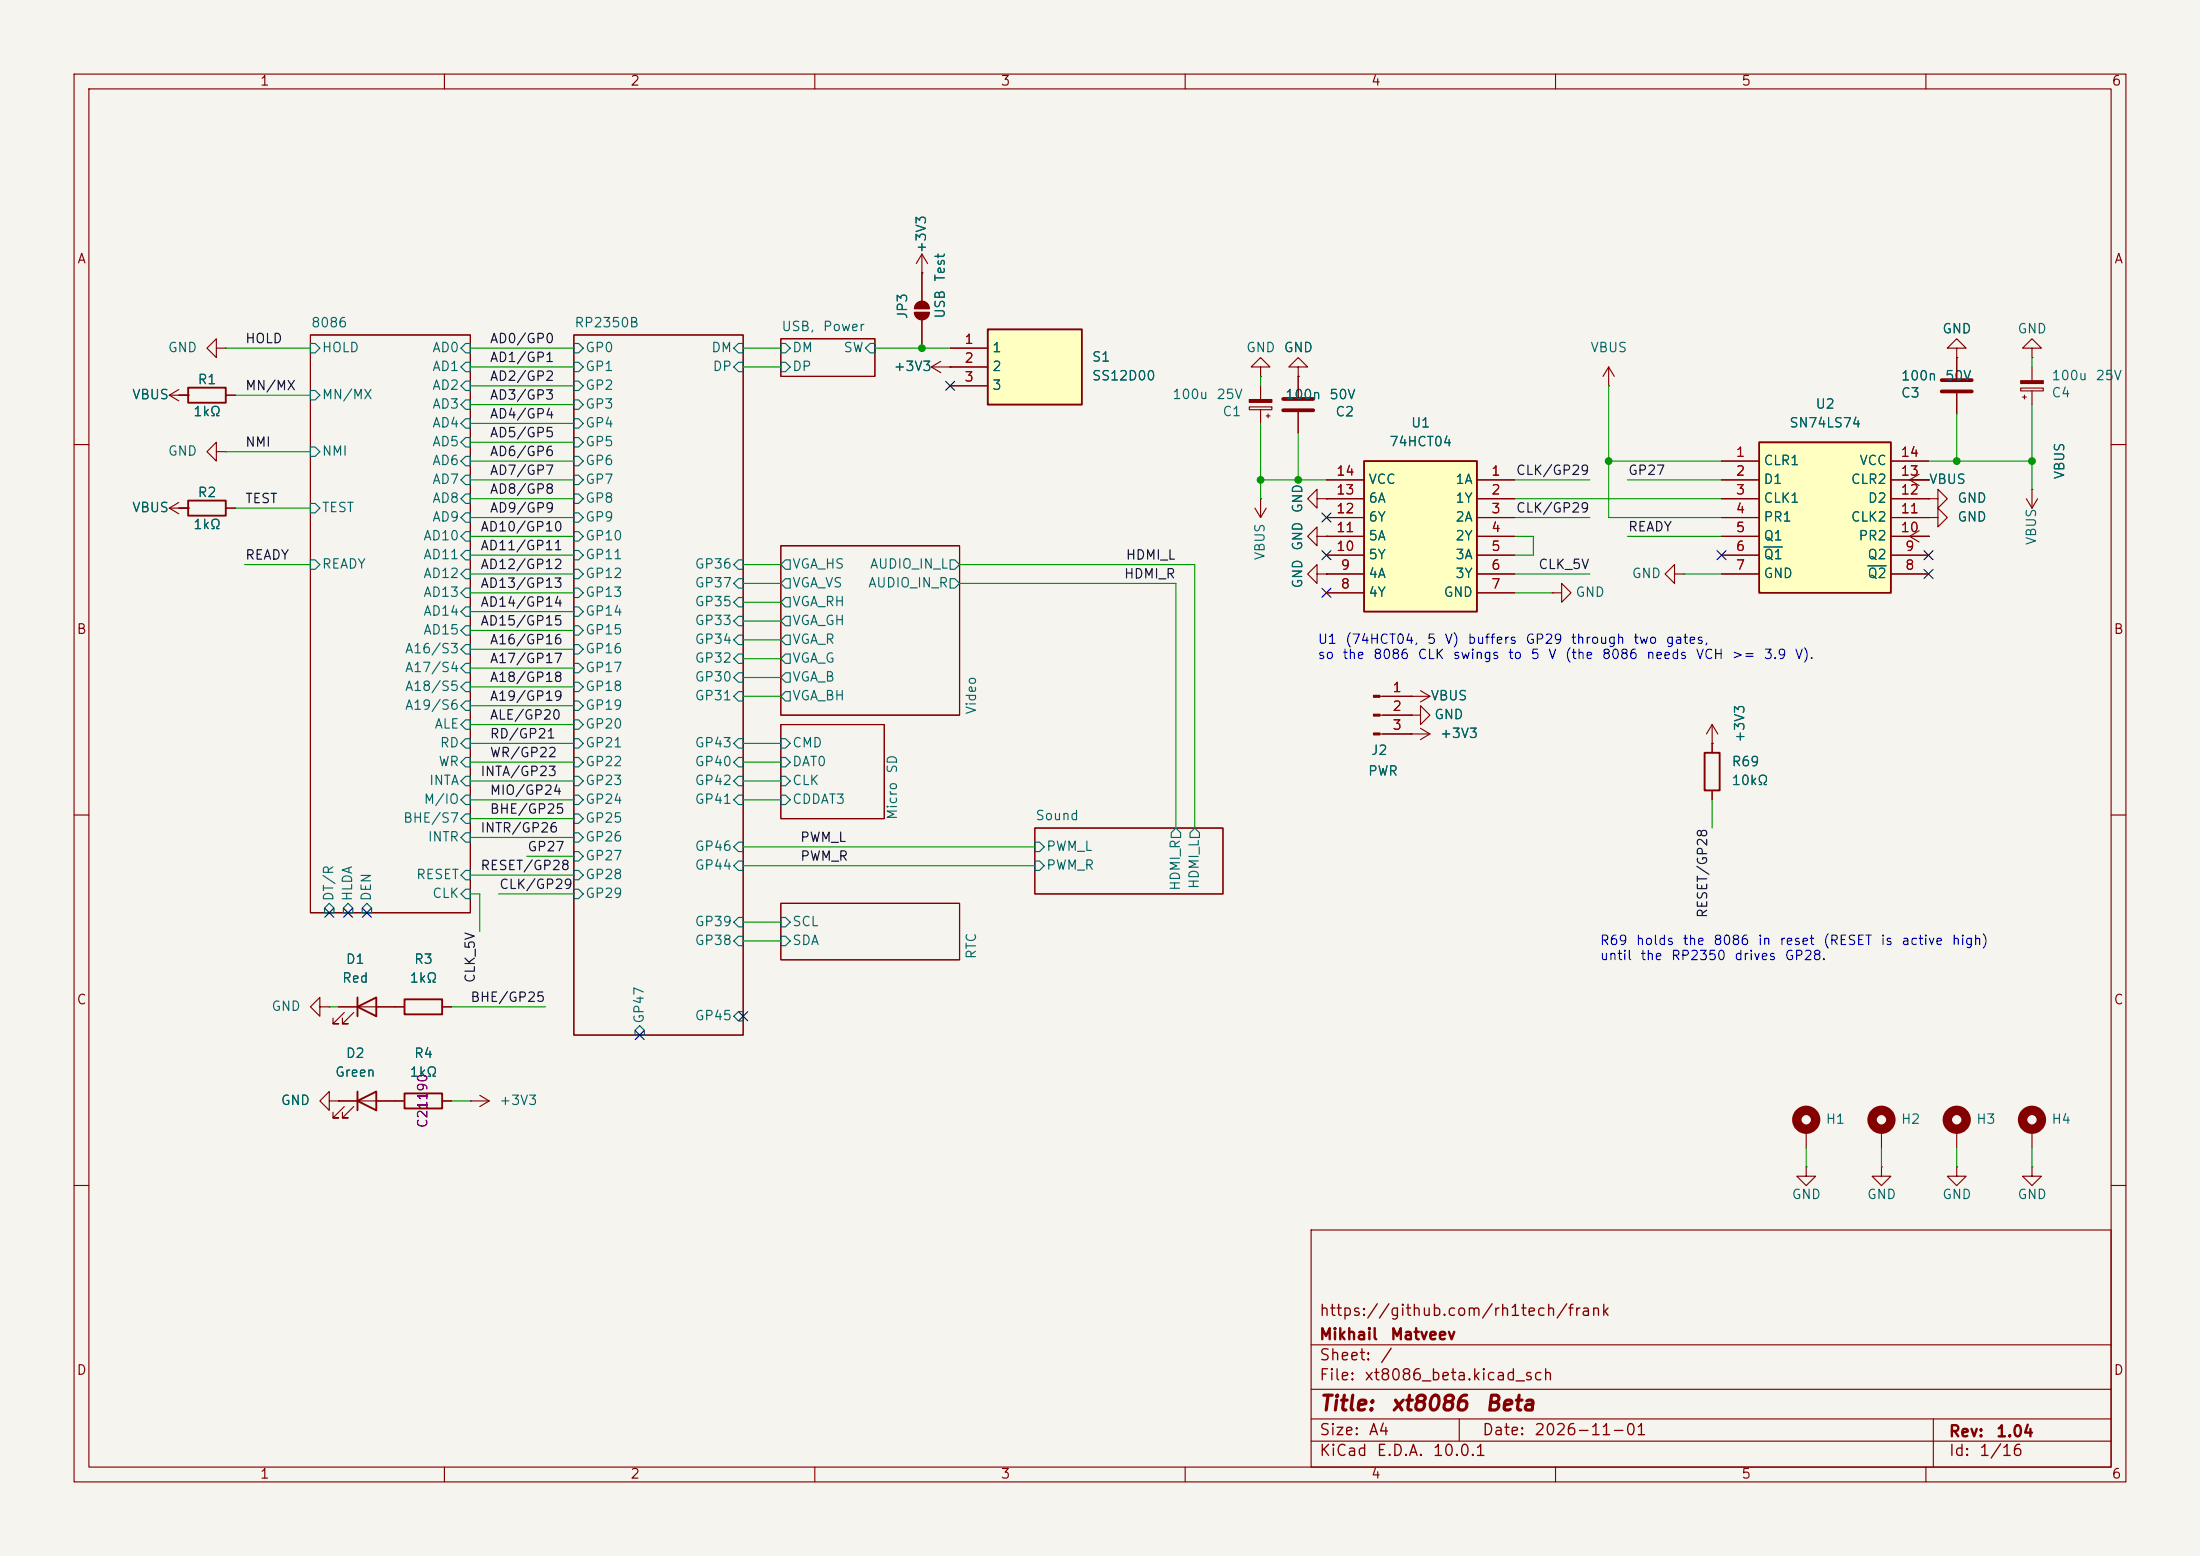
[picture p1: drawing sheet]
<svg xmlns="http://www.w3.org/2000/svg" width="297mm" height="210mm" viewBox="0 0 297 210" stroke-linecap="round" stroke-linejoin="round" font-family="sans-serif">
<path d="M0 0h297v210h-297z" fill="#f5f4ef" stroke="#f5f4ef" stroke-width=".14"/>
<g fill="none" stroke="#840000" stroke-width=".15">
<path d="M10 10h277v190h-277zM12 12h273v186h-273zM60 10v2M110 10v2M160 10v2M210 10v2M260 10v2M41.9 45.2h21.6v78h-21.6zM77.5 45.2h22.8v94.5h-22.8zM105.4 45.7h12.7v5.1h-12.7zM10 60h2M105.4 73.7h24.1v22.8h-24.1z"/>
<path d="M177.8 77.5v-1.3l-1.3 1.3 1.3 1.2v-1.2h1.3M179.1 77.5h.1M285 60h2M105.4 97.8h14v12.7h-14zM10 110h2M139.7 111.8h25.4v8.9h-25.4zM231.1 100.3v1.3M231.1 106.7v1.3M285 110h2M105.4 121.9h24.1v7.6h-24.1zM10 160h2M177 166h108v32h-108z"/>
<path d="M285 160h2M60 198v2M110 198v2M160 198v2M177 194.5h108M177 191.5h108M177 187.5h108M177 181.5h108M197 191.5v3M210 198v2M260 198v2M261 191.5v6.5"/>
</g>
<g fill="none" stroke="#006464" stroke-width=".15">
<path d="M41.9 46.4h.6l.7 .6-.7 .6h-.6zM41.9 52.7h.6l.7 .6-.7 .7h-.6zM62.2 47l.7-.6h.6v1.2h-.6zM62.2 49.5l.7-.6h.6v1.3h-.6zM62.2 57.2l.7-.7h.6v1.3h-.6zM62.2 59.7l.7-.6h.6v1.2h-.6zM62.9 51.4h.6v1.3h-.6l-.7-.6zM62.9 54h.6v1.2h-.6l-.7-.6zM77.5 46.4h.6l.6 .6-.6 .6h-.6zM77.5 48.9h.6l.6 .6-.6 .7h-.6zM77.5 51.4h.6l.6 .7-.6 .6h-.6zM77.5 54h.6l.6 .6-.6 .6h-.6z"/>
<path d="M77.5 56.5h.6l.6 .7-.6 .6h-.6zM77.5 59.1h.6l.6 .6-.6 .6h-.6zM99.1 49.5l.6-.6h.6v1.3h-.6zM99.7 46.4h.6v1.2h-.6l-.6-.6zM105.4 46.4h.6l.7 .6-.7 .6h-.6zM105.4 48.9h.6l.7 .6-.7 .7h-.6zM117.5 46.4h.6v1.2h-.6l-.7-.6zM41.9 60.3h.6l.7 .7-.7 .6h-.6zM41.9 67.9h.6l.7 .7-.7 .6h-.6zM41.9 75.6h.6l.7 .6-.7 .6h-.6zM62.2 62.2l.7-.6h.6v1.3h-.6zM62.2 64.8l.7-.7h.6v1.3h-.6z"/>
<path d="M62.2 67.3l.7-.6h.6v1.2h-.6zM62.9 69.2h.6v1.3h-.6l-.7-.6zM62.9 71.8h.6v1.2h-.6l-.7-.6zM62.9 74.3h.6v1.3h-.6l-.7-.7zM62.9 76.8h.6v1.3h-.6l-.7-.6zM77.5 61.6h.6l.6 .6-.6 .7h-.6zM77.5 64.1h.6l.6 .7-.6 .6h-.6zM77.5 66.7h.6l.6 .6-.6 .6h-.6zM77.5 69.2h.6l.6 .7-.6 .6h-.6zM77.5 71.8h.6l.6 .6-.6 .6h-.6zM77.5 74.3h.6l.6 .6-.6 .7h-.6zM77.5 76.8h.6l.6 .7-.6 .6h-.6z"/>
<path d="M77.5 79.4h.6l.6 .6-.6 .6h-.6zM99.1 78.7l.6-.6h.6v1.3h-.6zM99.7 75.6h.6v1.2h-.6l-.6-.6zM106 75.6h.7v1.2h-.7l-.6-.6zM106 78.1h.7v1.3h-.7l-.6-.7zM128.3 75.6h.6l.6 .6-.6 .6h-.6zM128.3 78.1h.6l.6 .6-.6 .7h-.6zM62.2 80l.7-.6h.6v1.2h-.6zM62.2 85.1l.7-.6h.6v1.2h-.6zM62.9 87h.6v1.3h-.6l-.7-.7zM62.9 89.5h.6v1.3h-.6l-.7-.6zM62.9 92.1h.6v1.2h-.6l-.7-.6z"/>
<path d="M62.9 94.6h.6v1.3h-.6l-.7-.6zM62.9 81.9h.6v1.3h-.6l-.7-.6zM62.9 97.2h.6v1.2h-.6l-.7-.6zM62.9 99.7h.6v1.3h-.6l-.7-.7zM77.5 81.9h.6l.6 .7-.6 .6h-.6zM77.5 84.5h.6l.6 .6-.6 .6h-.6zM77.5 87h.6l.6 .6-.6 .7h-.6zM77.5 89.5h.6l.6 .7-.6 .6h-.6zM77.5 92.1h.6l.6 .6-.6 .6h-.6zM77.5 94.6h.6l.6 .7-.6 .6h-.6zM77.5 97.2h.6l.6 .6-.6 .6h-.6zM77.5 99.7h.6l.6 .6-.6 .7h-.6z"/>
<path d="M99.1 83.8l.6-.6h.6v1.3h-.6zM99.7 90.8h.6v1.3h-.6l-.6-.7zM99.7 93.3h.6v1.3h-.6l-.6-.6zM99.7 88.3h.6v1.2h-.6l-.6-.6zM99.7 85.7h.6v1.3h-.6l-.6-.6zM99.7 80.6h.6v1.3h-.6l-.6-.6zM99.7 99.7h.6v1.3h-.6l-.6-.7zM105.4 99.7h.6l.7 .6-.7 .7h-.6zM106 80.6h.7v1.3h-.7l-.6-.6zM106 83.2h.7v1.3h-.7l-.6-.7zM106 85.7h.7v1.3h-.7l-.6-.6zM106 88.3h.7v1.2h-.7l-.6-.6z"/>
<path d="M106 90.8h.7v1.3h-.7l-.6-.7zM106 93.3h.7v1.3h-.7l-.6-.6zM62.2 102.9l.7-.7h.6v1.3h-.6zM62.9 109.9h.6v1.2h-.6l-.7-.6zM62.9 104.8h.6v1.2h-.6l-.7-.6zM62.9 112.4h.6v1.3h-.6l-.7-.7zM62.9 107.3h.6v1.3h-.6l-.7-.6zM62.9 117.5h.6v1.2h-.6l-.7-.6zM77.5 102.2h.6l.6 .7-.6 .6h-.6zM77.5 104.8h.6l.6 .6-.6 .6h-.6zM77.5 107.3h.6l.6 .7-.6 .6h-.6zM77.5 109.9h.6l.6 .6-.6 .6h-.6z"/>
<path d="M77.5 112.4h.6l.6 .6-.6 .7h-.6zM77.5 114.9h.6l.6 .7-.6 .6h-.6zM77.5 117.5h.6l.6 .6-.6 .6h-.6zM99.1 102.9l.6-.7h.6v1.3h-.6zM99.1 114.3l.6-.6h.6v1.2h-.6zM99.7 107.3h.6v1.3h-.6l-.6-.6zM99.7 104.8h.6v1.2h-.6l-.6-.6zM99.7 116.2h.6v1.3h-.6l-.6-.7zM105.4 102.2h.6l.7 .7-.7 .6h-.6zM105.4 104.8h.6l.7 .6-.7 .6h-.6zM105.4 107.3h.6l.7 .7-.7 .6h-.6zM139.7 113.7h.6l.7 .6-.7 .6h-.6z"/>
<path d="M139.7 116.2h.6l.7 .6-.7 .7h-.6zM158.7 111.8l.7 .6v.6h-1.3v-.6zM161.3 111.8l.6 .6v.6h-1.2v-.6zM44.4 121.9l.7 .7v.6h-1.3v-.6zM47 121.9l.6 .7v.6h-1.2v-.6zM49.5 121.9l.7 .7v.6h-1.3v-.6zM62.9 120h.6v1.3h-.6l-.7-.6zM77.5 120h.6l.6 .7-.6 .6h-.6zM86.4 138.4l.6 .7v.6h-1.3v-.6zM99.1 124.5l.6-.7h.6v1.3h-.6zM99.1 137.2l.6-.7h.6v1.3h-.6zM99.7 126.4h.6v1.2h-.6l-.6-.6z"/>
<path d="M105.4 123.8h.6l.7 .7-.7 .6h-.6zM105.4 126.4h.6l.7 .6-.7 .6h-.6z"/>
</g>
<path d="M230.1 101.6h2.1v5.1h-2.1z" fill="none" stroke="#840000" stroke-width=".25"/>
<path d="M237.5 59.7h17.8v20.3h-17.8z" fill="#ffffc2"/>
<path d="M237.5 59.7h17.8v20.3h-17.8z" fill="none" stroke="#840000" stroke-width=".25"/>
<g fill="none" stroke="#840000" stroke-width=".15">
<path d="M124.5 36.8h.1M124.5 34.3l-.8 1.3M124.5 34.3l.7 1.3M124.5 34.3v2.5M125.7 49.5l1.3 .8M125.7 49.5h2.6M127 48.8l-1.3 .7M128.3 49.5h.1M169.4 68.6l.8 1.3M170.2 67.3h.1M170.2 67.3v2.6M170.9 68.6l-.7 1.3"/>
<path d="M232.4 62.2h5.1M232.4 64.8h5.1M232.4 67.3h5.1M232.4 69.9h5.1M232.4 72.4h5.1M232.4 74.9h5.1M232.4 77.5h5.1M255.3 62.2h5M255.3 64.8h5M255.3 67.3h5M255.3 69.9h5M255.3 72.4h5"/>
<path d="M255.3 74.9h5M255.3 77.5h5M231.1 97.8l-.7 1.3M231.1 97.8l.8 1.3M231.1 97.8v2.5M231.1 100.3h.1M274.3 157.5v1.3h1.3l-1.3 1.2-1.3-1.2h1.3M274.3 157.5h.1M274.3 152.4v2.5"/>
</g>
<path d="M238.1 73.8h2.5M252.1 76.4h2.5" fill="none" stroke="#006464" stroke-width=".15"/>
<circle cx="274.3" cy="151.1" r="1.27" fill="none" stroke="#840000" stroke-width="1.3"/>
<path d="M133.3 44.5h12.7v10.1h-12.7z" fill="#ffffc2"/>
<path d="M25.4 52.3h5.1v2.1h-5.1zM133.3 44.5h12.7v10.1h-12.7zM25.4 67.6h5.1v2h-5.1z" fill="none" stroke="#840000" stroke-width=".25"/>
<g fill="none" stroke="#840000" stroke-width=".15">
<path d="M22.9 53.3h2.5M22.9 53.3l1.2 .8M24.1 52.6l-1.2 .7M25.4 53.3h.1M29.2 47v-1.3l-1.3 1.3 1.3 1.3v-1.3h1.3M30.5 47h.1M30.5 53.3h1.2M128.3 47h5M128.3 49.5h5M128.3 52.1h5M168.7 54.9h3v.4h-3zM170.2 49.5h1.2l-1.2-1.2-1.3 1.2h1.3v1.3"/>
<path d="M170.2 50.8h.1M170.2 52.1v1.8M170.2 55.3v1.9M170.9 56.1h.5M171.2 55.9v.5M175.3 49.5h1.2l-1.2-1.2-1.3 1.2h1.3v1.3M175.3 50.8h.1M175.3 50.8v2.8M175.3 55.6v2.8M217.2 52.1h.1M217.2 49.5l.7 1.3M217.2 49.5l-.8 1.3"/>
<path d="M217.2 49.5v2.6M264.2 47h-1.3l1.3-1.3 1.2 1.3h-1.2v1.3M264.2 48.3h.1M264.2 48.3v2.8M264.2 53.1v2.8M272.8 52.4h3v.4h-3zM273 53.6h.6M273.3 53.3v.5M274.3 47h-1.3l1.3-1.3 1.3 1.3h-1.3v1.3M274.3 48.3h.1M274.3 49.5v1.9M274.3 52.8v1.8"/>
<path d="M22.9 68.6h2.5M22.9 68.6l1.2 .7M24.1 67.8l-1.2 .8M25.4 68.6h.1M29.2 61v-1.3l-1.3 1.3 1.3 1.2v-1.2h1.3M30.5 61h.1M30.5 68.6h1.2M226.1 77.5v-1.3l-1.3 1.3 1.3 1.2v-1.2h1.2M227.3 77.5h.1M257.8 72.4l1.3 .8M257.8 72.4h2.5M257.8 64.8l1.3 .7"/>
<path d="M257.8 64.8h2.5M259.1 71.6l-1.3 .8M259.1 64l-1.3 .8M260.3 67.3h1.3v-1.3l1.3 1.3-1.3 1.3v-1.3M260.3 67.3h.1M260.3 72.4h.1M260.3 64.8h.1M260.3 69.9h1.3v-1.3l1.3 1.3-1.3 1.2v-1.2M260.3 69.9h.1M273.6 67.3l.7 1.3M274.3 66h.1M274.3 66v2.6"/>
<path d="M275.1 67.3l-.8 1.3M186.3 94h6.7M186.3 96.5h4.2M186.3 99.1h6.7M190.5 96.5h1.3v-1.2l1.2 1.2-1.2 1.3v-1.3M190.5 96.5h.1M190.5 94h.1M190.5 99.1h.1M191.8 93.2l1.2 .8M191.8 98.3l1.2 .8M193 94l-1.2 .7M193 99.1l-1.2 .7"/>
<path d="M209.5 80h1.3v-1.3l1.3 1.3-1.3 1.3v-1.3M209.5 80h.1M243.8 157.5v1.3h1.3l-1.3 1.2-1.2-1.2h1.2M243.8 157.5h.1M243.8 152.4v2.5M254 157.5v1.3h1.3l-1.3 1.2-1.3-1.2h1.3M254 157.5h.1M254 152.4v2.5"/>
</g>
<g fill="#840000" stroke="#840000" stroke-width=".15">
<path d="M168.7 53.9h3v.4h-3z"/>
<path d="M272.8 51.4h3v.4h-3z"/>
<path d="M185.4 93.9h.9v.2h-.9z"/>
<path d="M185.4 96.4h.9v.2h-.9z"/>
<path d="M185.4 98.9h.9v.3h-.9z"/>
</g>
<path d="M173.2 55.4h4.1M173.2 53.8h4.1M262.1 52.8h4.1M262.1 51.3h4.1" fill="none" stroke="#840000" stroke-width=".51"/>
<g fill="none" stroke="#840000" stroke-width="1.3">
<circle cx="243.8" cy="151.1" r="1.27"/>
<circle cx="254" cy="151.1" r="1.27"/>
</g>
<path d="M184.1 62.2h15.3v20.4h-15.3z" fill="#ffffc2"/>
<path d="M184.1 62.2h15.3v20.4h-15.3zM48.3 135.9l2.5-1.3v2.6zM48.3 134.6v2.6M54.6 134.9h5.1v2h-5.1zM48.3 148.6l2.5-1.3v2.6zM48.3 147.3v2.6M54.6 147.6h5.1v2h-5.1z" fill="none" stroke="#840000" stroke-width=".25"/>
<g fill="none" stroke="#840000" stroke-width=".15">
<path d="M124.5 36.8h.1M124.5 36.8v3.8M24.1 53.3h1.3M25.4 53.3h.1M30.5 53.3h1.2M123.4 41.7h2.1M123.4 42.2h2.1M124.5 43.2v3.8M128.3 49.5h.1M128.3 47h5M128.3 49.5h5M128.3 52.1h5"/>
<path d="M175.3 50.8h.1M175.3 50.8v2.8M175.3 55.6v2.8M264.2 48.3h.1M264.2 48.3v2.8M264.2 53.1v2.8M24.1 68.6h1.3M25.4 68.6h.1M30.5 68.6h1.2M177.8 67.3v-1.3l-1.3 1.3 1.3 1.3v-1.3h1.3M177.8 72.4v-1.3l-1.3 1.3 1.3 1.3v-1.3h1.3M179.1 67.3h.1"/>
<path d="M179.1 72.4h.1M179.1 77.5h.1M179.1 64.8h5M179.1 67.3h5M179.1 69.9h5M179.1 72.4h5M179.1 74.9h5M179.1 77.5h5M199.4 64.8h5.1M199.4 67.3h5.1M199.4 69.9h5.1M199.4 72.4h5.1"/>
<path d="M199.4 74.9h5.1M199.4 77.5h5.1M232.4 64.8h5.1M232.4 67.3h5.1M232.4 69.9h5.1M232.4 72.4h5.1M232.4 74.9h5.1M232.4 77.5h5.1M232.4 62.2h5.1M255.3 64.8h5M255.3 67.3h5M255.3 69.9h5"/>
<path d="M255.3 72.4h5M255.3 74.9h5M255.3 77.5h5M255.3 62.2h5M260.3 67.3h.1M260.3 69.9h.1M260.3 72.4h.1M260.3 64.8h.1M179.1 80h5M186.7 94h3.8M186.7 96.5h3.8M186.7 99.1h3.8"/>
<path d="M190.5 96.5h.1M190.5 94h.1M190.5 99.1h.1M199.4 80h5.1M231.1 100.3h.1M231.1 100.3v1.3M231.1 106.7v1.3M43.2 135.9v-1.3l-1.3 1.3 1.3 1.3v-1.3h1.2M44.4 135.9h.1M45.7 135.9h8.9M46.5 136.7l-1.5 1.5h.7h-.7v-.8M47.8 136.7l-1.6 1.5h.8h-.8v-.8"/>
<path d="M59.7 135.9h1.3M44.4 148.6v-1.3l-1.2 1.3 1.2 1.3v-1.3h1.3M45.7 148.6h.1M45.7 148.6h8.9M46.5 149.4l-1.5 1.5h.7h-.7v-.8M47.8 149.4l-1.6 1.5h.8h-.8v-.8M59.7 148.6h1.3M63.5 148.6h.1M63.5 148.6h2.5M64.8 147.8l1.2 .8M66 148.6l-1.2 .8M264.2 157.5v1.3h1.2l-1.2 1.2-1.3-1.2h1.3"/>
<path d="M264.2 157.5h.1M264.2 152.4v2.5"/>
</g>
<g fill="#840000" stroke="#840000" stroke-width=".15">
<path d="M123.7 40.9a1.02 1.02 0 0 1 1.1-.2 1.02 1.02 0 0 1 .7 1h-2.1l.1-.5z"/>
<path d="M123.4 42.2h2.1a1.02 1.02 0 0 1-1 1 1.02 1.02 0 0 1-1.1-1z"/>
</g>
<circle cx="264.2" cy="151.1" r="1.27" fill="none" stroke="#840000" stroke-width="1.3"/>
<g fill="none" stroke="#009600" stroke-width=".15">
<path d="M24.1 53.3h1.3M30.5 47h11.4M31.7 53.3h10.2M63.5 47h14M63.5 49.5h14M63.5 57.2h14M63.5 54.6h14M63.5 59.7h14M63.5 52.1h14M100.3 47h5.1M100.3 49.5h5.1M118.1 47h10.2"/>
<path d="M170.2 50.8v1.3M170.2 57.2v10.1M175.3 58.4v6.4M217.2 52.1v17.8h15.2M264.2 55.9v6.3M274.3 48.3v1.2M274.3 54.6v11.4M24.1 68.6h1.3M30.5 61h11.4M31.7 68.6h10.2M33 76.2h8.9M63.5 77.5h14"/>
<path d="M63.5 69.9h14M63.5 72.4h14M63.5 64.8h14M63.5 62.2h14M63.5 67.3h14M63.5 74.9h14M100.3 76.2h5.1M100.3 78.7h5.1M129.5 76.2h31.8v35.6M129.5 78.7h29.2v33.1M170.2 64.8h8.9M204.5 72.4h2.5v2.5h-2.5"/>
<path d="M204.5 77.5h10.1M204.5 69.9h10.1M204.5 64.8h10.1M204.5 67.3h27.9M217.2 62.2h15.2M219.7 72.4h12.7M219.7 64.8h12.7M227.3 77.5h5.1M260.3 62.2h14M63.5 80h14M63.5 85.1h14M63.5 90.2h14"/>
<path d="M63.5 87.6h14M63.5 92.7h14M63.5 95.3h14M63.5 97.8h14M63.5 82.6h14M100.3 86.4h5.1M100.3 94h5.1M100.3 91.4h5.1M100.3 88.9h5.1M100.3 83.8h5.1M100.3 81.3h5.1M204.5 80h5"/>
<path d="M63.5 100.3h14M63.5 105.4h14M63.5 102.9h14M63.5 108h14M63.5 110.5h14M63.5 113h14M63.5 118.1h14M71.1 115.6h6.4M100.3 100.3h5.1M100.3 105.4h5.1M100.3 102.9h5.1M100.3 116.8h39.4"/>
<path d="M100.3 108h5.1M100.3 114.3h39.4M231.1 108v3.8M44.4 135.9h1.3M61 135.9h12.7M63.5 120.7h1.3v5M67.3 120.7h10.2M100.3 127h5.1M100.3 124.5h5.1M61 148.6h2.5M243.8 154.9v2.6M254 154.9v2.6"/>
<path d="M264.2 154.9v2.6M274.3 154.9v2.6"/>
</g>
<g fill="none" stroke="#000084" stroke-width=".15">
<path d="M127.7 51.5l1.2 1.2M128.9 51.5l-1.2 1.2M178.5 69.2l1.2 1.3M178.5 74.3l1.2 1.2M178.5 79.4l1.2 1.2M179.7 69.2l-1.2 1.3M179.7 74.3l-1.2 1.2M179.7 79.4l-1.2 1.2M231.8 74.3l1.2 1.2M233 74.3l-1.2 1.2M259.7 76.9l1.3 1.2M259.7 74.3l1.3 1.2"/>
<path d="M261 76.9l-1.3 1.2M261 74.3l-1.3 1.2M43.8 122.6l1.3 1.2M45.1 122.6l-1.3 1.2M46.4 122.6l1.2 1.2M47.6 122.6l-1.2 1.2M48.9 122.6l1.2 1.2M50.1 122.6l-1.2 1.2M85.8 139.1l1.2 1.2M87 139.1l-1.2 1.2M99.7 136.6l1.2 1.2M100.9 136.6l-1.2 1.2"/>
</g>
<path d="M238.1 73.8h2.5M252.1 76.4h2.5" fill="none" stroke="#006464" stroke-width=".15"/>
<g fill="#009600" stroke="#009600" stroke-width=".14">
<circle cx="274.3" cy="62.2" r=".46"/>
<circle cx="264.2" cy="62.2" r=".46"/>
<circle cx="217.2" cy="62.2" r=".46"/>
<circle cx="170.2" cy="64.8" r=".46"/>
<circle cx="175.3" cy="64.8" r=".46"/>
<circle cx="124.5" cy="47" r=".46"/>
</g>
<g font-size="2" fill="#840000">
<text x="178" y="190.9">Title:</text>
<text x="187.7" y="190.9">xt8086</text>
<text x="200.4" y="190.9">Beta</text>
</g>
<g font-size="1.5" fill="#840000">
<text x="178" y="178">https://github.com/rh1tech/frank</text>
<text x="178" y="184">Sheet:</text>
<text x="178" y="181.2">Mikhail</text>
<text x="186.2" y="184">/</text>
<text x="187.6" y="181.2">Matveev</text>
<text x="178" y="186.7">File:</text>
<text x="184.1" y="186.7">xt8086_beta.kicad_sch</text>
<text x="178" y="196.9">KiCad</text>
<text x="178" y="194.1">Size:</text>
<text x="184.7" y="194.1">A4</text>
<text x="185.7" y="196.9">E.D.A.</text>
<text x="193.3" y="196.9">10.0.1</text>
<text x="200" y="194.1">Date:</text>
<text x="207" y="194.1">2026-11-01</text>
<text x="263" y="194.3">Rev:</text>
<text x="263" y="196.9">Id:</text>
<text x="267.1" y="196.9">1/16</text>
<text x="269.4" y="194.3">1.04</text>
</g>
<g font-size="1.3" fill="#840000">
<text x="35" y="11.9">1</text>
<text x="85" y="11.9">2</text>
<text x="135" y="11.9">3</text>
<text x="185" y="11.9">4</text>
<text x="235" y="11.9">5</text>
<text x="285" y="11.9">6</text>
<text x="10.3" y="35.9">A</text>
<text x="285.3" y="35.9">A</text>
<text x="10.3" y="85.9">B</text>
<text x="285.3" y="85.9">B</text>
<text x="10.3" y="135.9">C</text>
<text x="285.3" y="135.9">C</text>
<text x="10.3" y="185.9">D</text>
<text x="285.3" y="185.9">D</text>
<text x="35" y="199.9">1</text>
<text x="85" y="199.9">2</text>
<text x="135" y="199.9">3</text>
<text x="185" y="199.9">4</text>
<text x="235" y="199.9">5</text>
<text x="285" y="199.9">6</text>
</g>
<g font-size="1.3" fill="#006464">
<text x="125.3" y="34.3" transform="rotate(-90 125.3 34.3)">+3V3</text>
<text x="127.9" y="38.1" transform="rotate(-90 127.9 38.1)">Test</text>
<text x="22.6" y="47.9">GND</text>
<text x="41.9" y="44.5">8086</text>
<text x="43.4" y="47.9">HOLD</text>
<text x="58.3" y="47.9">AD0</text>
<text x="77.5" y="44.5">RP2350B</text>
<text x="78.9" y="47.9">GP0</text>
<text x="95.9" y="47.9">DM</text>
<text x="105.4" y="45">USB,</text>
<text x="106.9" y="47.9">DM</text>
<text x="111" y="45">Power</text>
<text x="113.8" y="47.9">SW</text>
<text x="122.8" y="43.2" transform="rotate(-90 122.8 43.2)">JP3</text>
<text x="127.9" y="43.1" transform="rotate(-90 127.9 43.1)">USB</text>
<text x="133.9" y="47.9">1</text>
<text x="168.1" y="47.9">GND</text>
<text x="173.2" y="47.9">GND</text>
<text x="214.6" y="47.9">VBUS</text>
<text x="262.1" y="45.3">GND</text>
<text x="272.3" y="45.3">GND</text>
<text x="26.6" y="52.2">R1</text>
<text x="58.3" y="50.4">AD1</text>
<text x="58.3" y="52.9">AD2</text>
<text x="78.9" y="50.4">GP1</text>
<text x="78.9" y="52.9">GP2</text>
<text x="96.1" y="50.4">DP</text>
<text x="106.9" y="50.4">DP</text>
<text x="120.5" y="50.4">+3V3</text>
<text x="133.9" y="50.4">2</text>
<text x="133.9" y="52.9">3</text>
<text x="147.3" y="49.1">S1</text>
<text x="147.3" y="51.7">SS12D00</text>
<text x="256.5" y="54">C3</text>
<text x="256.5" y="51.7">100n</text>
<text x="262.5" y="51.7">50V</text>
<text x="276.9" y="53.9">C4</text>
<text x="276.9" y="51.6">100u</text>
<text x="282.8" y="51.6">25V</text>
<text x="17.7" y="54.2">VBUS</text>
<text x="26" y="56.5">1kΩ</text>
<text x="43.4" y="54.2">MN/MX</text>
<text x="58.3" y="55.5">AD3</text>
<text x="58.3" y="58">AD4</text>
<text x="78.9" y="55.5">GP3</text>
<text x="78.9" y="58">GP4</text>
<text x="158.2" y="54.2">100u</text>
<text x="164.1" y="54.2">25V</text>
<text x="164.9" y="56.5">C1</text>
<text x="173.4" y="54.2">100n</text>
<text x="179.4" y="54.2">50V</text>
<text x="180.2" y="56.5">C2</text>
<text x="190.4" y="58">U1</text>
<text x="241.5" y="58">SN74LS74</text>
<text x="245" y="55.5">U2</text>
<text x="22.6" y="61.8">GND</text>
<text x="43.4" y="61.8">NMI</text>
<text x="58.3" y="60.6">AD5</text>
<text x="58.3" y="63.1">AD6</text>
<text x="58.3" y="65.6">AD7</text>
<text x="78.9" y="60.6">GP5</text>
<text x="78.9" y="63.1">GP6</text>
<text x="78.9" y="65.6">GP7</text>
<text x="184.7" y="65.6">VCC</text>
<text x="187.5" y="60.6">74HCT04</text>
<text x="196.4" y="65.6">1A</text>
<text x="238" y="63.1">CLR1</text>
<text x="238" y="65.6">D1</text>
<text x="249.8" y="65.6">CLR2</text>
<text x="250.9" y="63.1">VCC</text>
<text x="260.3" y="65.6">VBUS</text>
<text x="279" y="64.8" transform="rotate(-90 279 64.8)">VBUS</text>
<text x="17.7" y="69.4">VBUS</text>
<text x="26" y="71.7">1kΩ</text>
<text x="26.6" y="67.4">R2</text>
<text x="43.4" y="69.4">TEST</text>
<text x="58.3" y="68.2">AD8</text>
<text x="58.3" y="70.7">AD9</text>
<text x="78.9" y="68.2">GP8</text>
<text x="78.9" y="70.7">GP9</text>
<text x="176.1" y="69.3" transform="rotate(-90 176.1 69.3)">GND</text>
<text x="184.7" y="70.7">6Y</text>
<text x="184.7" y="68.2">6A</text>
<text x="196.4" y="68.2">1Y</text>
<text x="196.4" y="70.7">2A</text>
<text x="238" y="68.2">CLK1</text>
<text x="238" y="70.7">PR1</text>
<text x="249.8" y="70.7">CLK2</text>
<text x="252.1" y="68.2">D2</text>
<text x="264.2" y="68.2">GND</text>
<text x="264.2" y="70.7">GND</text>
<text x="43.4" y="77.1">READY</text>
<text x="57.1" y="73.3">AD10</text>
<text x="57.1" y="75.8">AD11</text>
<text x="78.9" y="73.3">GP10</text>
<text x="78.9" y="75.8">GP11</text>
<text x="93.7" y="77.1">GP36</text>
<text x="106.9" y="77.1">VGA_HS</text>
<text x="117.4" y="77.1">AUDIO_IN_L</text>
<text x="171" y="75.7" transform="rotate(-90 171 75.7)">VBUS</text>
<text x="176.1" y="74.4" transform="rotate(-90 176.1 74.4)">GND</text>
<text x="184.7" y="75.8">5Y</text>
<text x="184.7" y="73.3">5A</text>
<text x="196.4" y="73.3">2Y</text>
<text x="196.4" y="75.8">3A</text>
<text x="238" y="73.3">Q1</text>
<text x="238" y="75.8">Q1</text>
<text x="250.8" y="73.3">PR2</text>
<text x="252" y="75.8">Q2</text>
<text x="275.2" y="73.7" transform="rotate(-90 275.2 73.7)">VBUS</text>
<text x="57.1" y="78.3">AD12</text>
<text x="57.1" y="80.9">AD13</text>
<text x="57.1" y="83.4">AD14</text>
<text x="78.9" y="78.3">GP12</text>
<text x="78.9" y="80.9">GP13</text>
<text x="78.9" y="83.4">GP14</text>
<text x="93.7" y="82.1">GP35</text>
<text x="93.7" y="79.6">GP37</text>
<text x="106.9" y="79.6">VGA_VS</text>
<text x="106.9" y="82.1">VGA_RH</text>
<text x="117.1" y="79.6">AUDIO_IN_R</text>
<text x="176.1" y="79.5" transform="rotate(-90 176.1 79.5)">GND</text>
<text x="184.7" y="80.9">4Y</text>
<text x="184.7" y="78.3">4A</text>
<text x="194.8" y="80.9">GND</text>
<text x="196.4" y="78.3">3Y</text>
<text x="212.6" y="80.9">GND</text>
<text x="220.2" y="78.3">GND</text>
<text x="238" y="78.3">GND</text>
<text x="252" y="78.3">Q2</text>
<text x="54.6" y="88.5">A16/S3</text>
<text x="57.1" y="86">AD15</text>
<text x="78.9" y="86">GP15</text>
<text x="78.9" y="88.5">GP16</text>
<text x="93.7" y="89.8">GP32</text>
<text x="93.7" y="84.7">GP33</text>
<text x="93.7" y="87.2">GP34</text>
<text x="106.9" y="84.7">VGA_GH</text>
<text x="106.9" y="87.2">VGA_R</text>
<text x="106.9" y="89.8">VGA_G</text>
<text x="54.6" y="91">A17/S4</text>
<text x="54.6" y="93.6">A18/S5</text>
<text x="78.9" y="91">GP17</text>
<text x="78.9" y="93.6">GP18</text>
<text x="93.7" y="92.3">GP30</text>
<text x="93.7" y="94.8">GP31</text>
<text x="106.9" y="92.3">VGA_B</text>
<text x="106.9" y="94.8">VGA_BH</text>
<text x="193" y="94.8">VBUS</text>
<text x="54.6" y="96.1">A19/S6</text>
<text x="58.6" y="98.7">ALE</text>
<text x="59.3" y="101.2">RD</text>
<text x="78.9" y="96.1">GP19</text>
<text x="78.9" y="98.7">GP20</text>
<text x="78.9" y="101.2">GP21</text>
<text x="93.7" y="101.2">GP43</text>
<text x="106.9" y="101.2">CMD</text>
<text x="132.1" y="96.5" transform="rotate(-90 132.1 96.5)">Video</text>
<text x="193.5" y="97.4">GND</text>
<text x="194.3" y="99.9">+3V3</text>
<text x="235.8" y="100.3" transform="rotate(-90 235.8 100.3)">+3V3</text>
<text x="57.8" y="106.3">INTA</text>
<text x="59.1" y="103.7">WR</text>
<text x="78.9" y="103.7">GP22</text>
<text x="78.9" y="106.3">GP23</text>
<text x="93.7" y="103.7">GP40</text>
<text x="93.7" y="106.3">GP42</text>
<text x="106.9" y="103.7">DAT0</text>
<text x="106.9" y="106.3">CLK</text>
<text x="121.4" y="104.5" transform="rotate(-90 121.4 104.5)">SD</text>
<text x="184.6" y="105">PWR</text>
<text x="185" y="102.2">J2</text>
<text x="233.7" y="106.3">10kΩ</text>
<text x="233.7" y="103.7">R69</text>
<text x="54.3" y="111.4">BHE/S7</text>
<text x="57.1" y="108.8">M/IO</text>
<text x="57.7" y="113.9">INTR</text>
<text x="78.9" y="108.8">GP24</text>
<text x="78.9" y="111.4">GP25</text>
<text x="78.9" y="113.9">GP26</text>
<text x="93.7" y="108.8">GP41</text>
<text x="106.9" y="108.8">CDDAT3</text>
<text x="121.4" y="110.7" transform="rotate(-90 121.4 110.7)">Micro</text>
<text x="139.7" y="111">Sound</text>
<text x="56.1" y="119">RESET</text>
<text x="78.9" y="116.4">GP27</text>
<text x="78.9" y="119">GP28</text>
<text x="93.7" y="117.7">GP44</text>
<text x="93.7" y="115.2">GP46</text>
<text x="141.2" y="115.2">PWM_L</text>
<text x="141.2" y="117.7">PWM_R</text>
<text x="45.3" y="121.7" transform="rotate(-90 45.3 121.7)">DT/R</text>
<text x="47.9" y="121.7" transform="rotate(-90 47.9 121.7)">HLDA</text>
<text x="50.4" y="121.7" transform="rotate(-90 50.4 121.7)">DEN</text>
<text x="58.3" y="121.5">CLK</text>
<text x="78.9" y="121.5">GP29</text>
<text x="93.7" y="125.3">GP39</text>
<text x="106.9" y="125.3">SCL</text>
<text x="159.6" y="120.3" transform="rotate(-90 159.6 120.3)">HDMI_R</text>
<text x="162.2" y="120.1" transform="rotate(-90 162.2 120.1)">HDMI_L</text>
<text x="46.6" y="130.4">D1</text>
<text x="55.8" y="130.4">R3</text>
<text x="93.7" y="127.9">GP38</text>
<text x="106.9" y="127.9">SDA</text>
<text x="132.1" y="129.5" transform="rotate(-90 132.1 129.5)">RTC</text>
<text x="36.6" y="136.8">GND</text>
<text x="46.1" y="132.9">Red</text>
<text x="55.2" y="132.9">1kΩ</text>
<text x="46.6" y="143.1">D2</text>
<text x="55.8" y="143.1">R4</text>
<text x="87.2" y="138.2" transform="rotate(-90 87.2 138.2)">GP47</text>
<text x="93.7" y="138">GP45</text>
<text x="37.8" y="149.5">GND</text>
<text x="45.1" y="145.6">Green</text>
<text x="55.2" y="145.6">1kΩ</text>
<text x="67.3" y="149.5">+3V3</text>
<text x="246.4" y="152">H1</text>
<text x="256.5" y="152">H2</text>
<text x="266.7" y="152">H3</text>
<text x="276.9" y="152">H4</text>
<text x="241.8" y="162.2">GND</text>
<text x="252" y="162.2">GND</text>
<text x="262.1" y="162.2">GND</text>
<text x="272.3" y="162.2">GND</text>
</g>
<g font-size="1.3" fill="#0f0f0f">
<text x="33" y="46.6">HOLD</text>
<text x="66" y="46.6">AD0/GP0</text>
<text x="33" y="53">MN/MX</text>
<text x="66" y="49.2">AD1/GP1</text>
<text x="66" y="51.7">AD2/GP2</text>
<text x="66" y="59.3">AD5/GP5</text>
<text x="66" y="56.8">AD4/GP4</text>
<text x="66" y="54.3">AD3/GP3</text>
<text x="33" y="60.6">NMI</text>
<text x="66" y="61.9">AD6/GP6</text>
<text x="66" y="64.4">AD7/GP7</text>
<text x="204.6" y="64.4">CLK/GP29</text>
<text x="219.7" y="64.4">GP27</text>
<text x="33" y="68.2">TEST</text>
<text x="66" y="67">AD8/GP8</text>
<text x="66" y="69.5">AD9/GP9</text>
<text x="204.6" y="69.5">CLK/GP29</text>
<text x="33" y="75.9">READY</text>
<text x="64.8" y="72">AD10/GP10</text>
<text x="64.8" y="74.6">AD11/GP11</text>
<text x="64.8" y="77.1">AD12/GP12</text>
<text x="151.9" y="75.9">HDMI_L</text>
<text x="207.6" y="77.1">CLK_5V</text>
<text x="219.7" y="72">READY</text>
<text x="64.8" y="82.2">AD14/GP14</text>
<text x="64.8" y="79.7">AD13/GP13</text>
<text x="151.7" y="78.4">HDMI_R</text>
<text x="64.8" y="84.7">AD15/GP15</text>
<text x="66" y="87.3">A16/GP16</text>
<text x="66" y="89.8">A17/GP17</text>
<text x="66" y="92.4">A18/GP18</text>
<text x="66" y="94.9">A19/GP19</text>
<text x="66" y="97.4">ALE/GP20</text>
<text x="66" y="100">RD/GP21</text>
<text x="64.8" y="105.1">INTA/GP23</text>
<text x="66" y="107.6">MIO/GP24</text>
<text x="66" y="102.5">WR/GP22</text>
<text x="64.8" y="112.7">INTR/GP26</text>
<text x="66" y="110.1">BHE/GP25</text>
<text x="107.9" y="114">PWM_L</text>
<text x="64.8" y="117.8">RESET/GP28</text>
<text x="71.1" y="115.2">GP27</text>
<text x="107.9" y="116.5">PWM_R</text>
<text x="67.3" y="120.3">CLK/GP29</text>
<text x="230.8" y="124" transform="rotate(-90 230.8 124)">RESET/GP28</text>
<text x="63.4" y="135.5">BHE/GP25</text>
<text x="64.4" y="132.8" transform="rotate(-90 64.4 132.8)">CLK_5V</text>
</g>
<g font-size="1.3" fill="#a90000">
<text x="130.1" y="46.7">1</text>
<text x="130.1" y="49.3">2</text>
<text x="130.1" y="51.8">3</text>
<text x="180.3" y="64.5">14</text>
<text x="201.2" y="64.5">1</text>
<text x="234.2" y="62">1</text>
<text x="234.2" y="64.5">2</text>
<text x="256.5" y="64.5">13</text>
<text x="256.5" y="62">14</text>
<text x="180.3" y="69.6">12</text>
<text x="180.3" y="67.1">13</text>
<text x="201.2" y="67.1">2</text>
<text x="201.2" y="69.6">3</text>
<text x="234.2" y="67.1">3</text>
<text x="234.2" y="69.6">4</text>
<text x="256.5" y="69.6">11</text>
<text x="256.5" y="67.1">12</text>
<text x="180.3" y="74.7">10</text>
<text x="180.3" y="72.1">11</text>
<text x="180.9" y="77.2">9</text>
<text x="201.2" y="72.1">4</text>
<text x="201.2" y="74.7">5</text>
<text x="201.2" y="77.2">6</text>
<text x="234.2" y="72.1">5</text>
<text x="234.2" y="74.7">6</text>
<text x="234.2" y="77.2">7</text>
<text x="256.5" y="72.1">10</text>
<text x="257.1" y="77.2">8</text>
<text x="257.1" y="74.7">9</text>
<text x="180.9" y="79.8">8</text>
<text x="201.2" y="79.8">7</text>
<text x="187.9" y="93.7">1</text>
<text x="187.9" y="96.3">2</text>
<text x="187.9" y="98.8">3</text>
</g>
<g font-size="1.3" fill="#0000c2">
<text x="177.8" y="87.2">U1</text>
<text x="177.8" y="89.3">so</text>
<text x="181.1" y="89.3">the</text>
<text x="181.5" y="87.2">(74HCT04,</text>
<text x="185.3" y="89.3">8086</text>
<text x="191.3" y="89.3">CLK</text>
<text x="192.5" y="87.2">5</text>
<text x="194.9" y="87.2">V)</text>
<text x="196" y="89.3">swings</text>
<text x="198" y="87.2">buffers</text>
<text x="203.5" y="89.3">to</text>
<text x="205.8" y="87.2">GP29</text>
<text x="206.5" y="89.3">5</text>
<text x="208.9" y="89.3">V</text>
<text x="211.2" y="89.3">(the</text>
<text x="212" y="87.2">through</text>
<text x="216.2" y="89.3">8086</text>
<text x="220.4" y="87.2">two</text>
<text x="222.2" y="89.3">needs</text>
<text x="224.8" y="87.2">gates,</text>
<text x="228.8" y="89.3">VCH</text>
<text x="233.7" y="89.3">&gt;=</text>
<text x="238" y="89.3">3.9</text>
<text x="242.2" y="89.3">V).</text>
<text x="215.9" y="127.9">R69</text>
<text x="215.9" y="129.9">until</text>
<text x="220.8" y="127.9">holds</text>
<text x="221.4" y="129.9">the</text>
<text x="225.5" y="129.9">RP2350</text>
<text x="227.1" y="127.9">the</text>
<text x="231.2" y="127.9">8086</text>
<text x="234" y="129.9">drives</text>
<text x="237.2" y="127.9">in</text>
<text x="240.1" y="127.9">reset</text>
<text x="240.8" y="129.9">GP28.</text>
<text x="246" y="127.9">(RESET</text>
<text x="253.8" y="127.9">is</text>
<text x="256.6" y="127.9">active</text>
<text x="263.4" y="127.9">high)</text>
</g>
<text font-size="1.3" fill="#840084" x="58" y="152.4" transform="rotate(-90 58 152.4)">C21190</text>
</svg>
